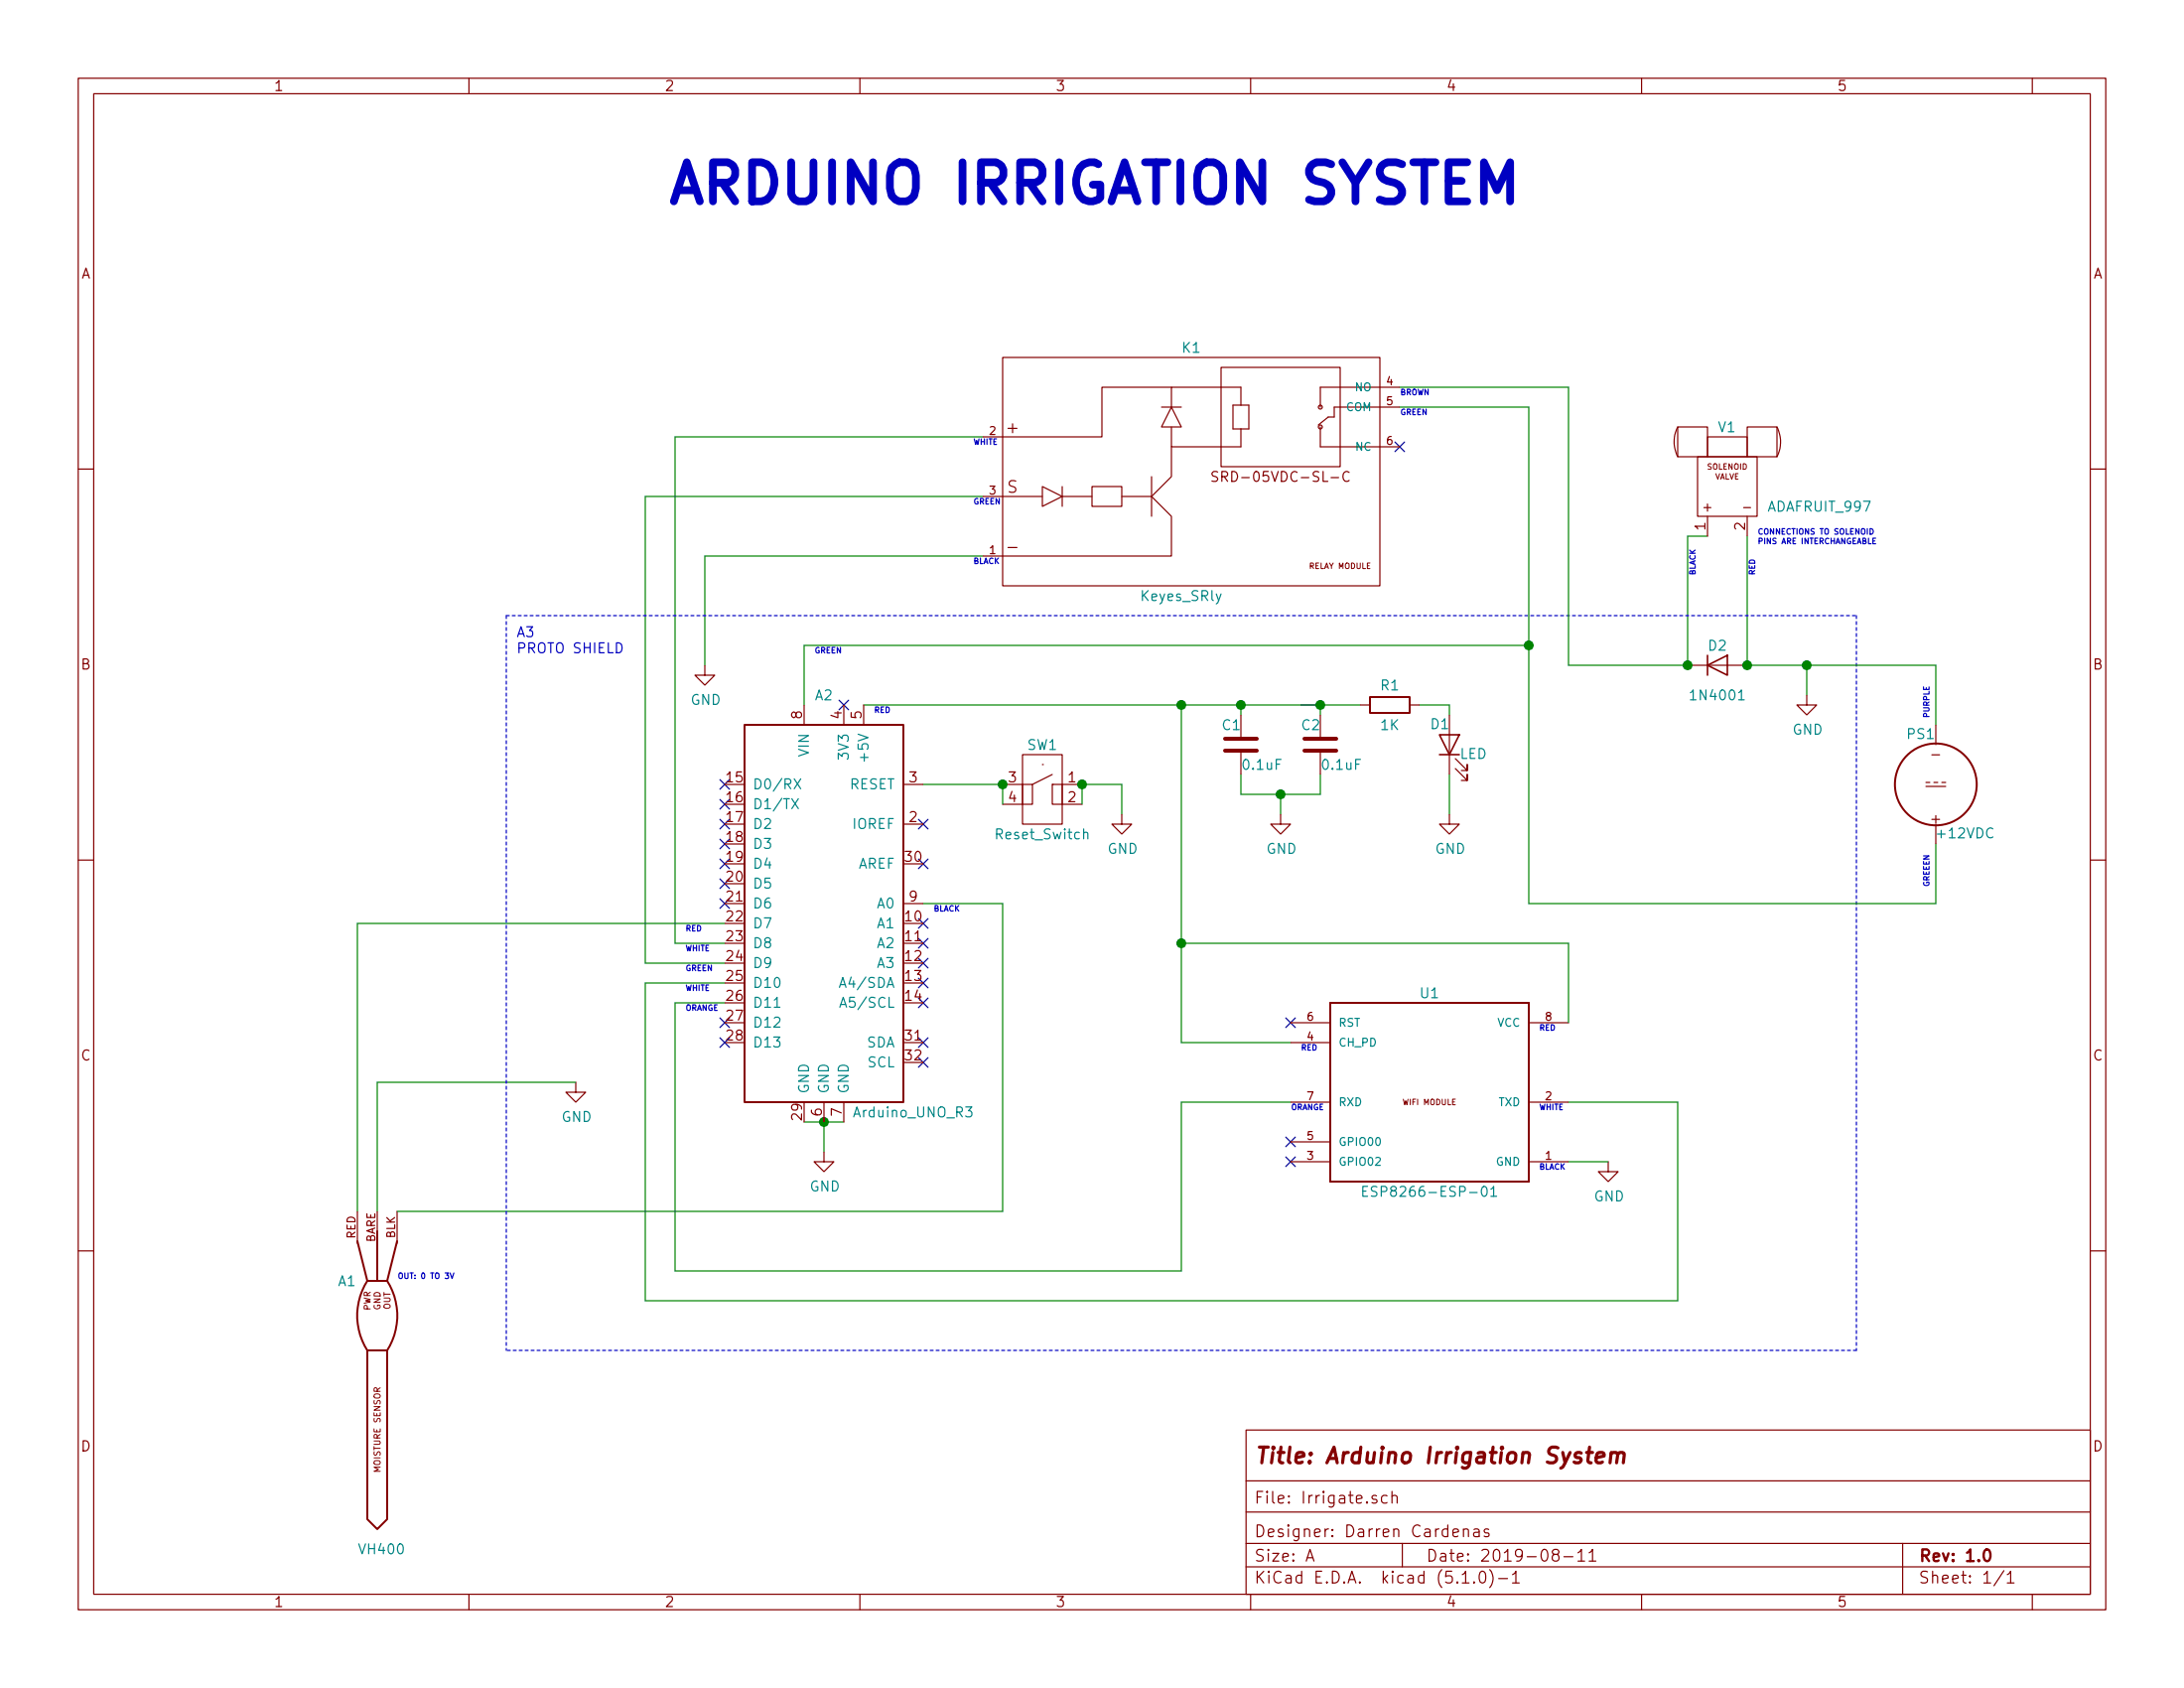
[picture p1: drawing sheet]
<svg xmlns="http://www.w3.org/2000/svg" width="279mm" height="216mm" viewBox="0 0 279 216" stroke-linecap="round" stroke-linejoin="round" font-family="sans-serif">
<g fill="none" stroke="#840000" stroke-width=".15">
<path d="M10 10h259.4v195.9h-259.4zM12 12h255.4v191.9h-255.4zM60 10v2M110 10v2M160 10v2M210 10v2M260 10v2M10 60h2M128.3 45.7h48.2v29.2h-48.2zM148.6 52.1h2.5M149.9 54.6v2.6h8.8v-2.3M149.9 52.1l1.2 2.5h-2.5z"/>
<path d="M149.9 49.5h-8.9v6.4h-15.3M149.9 57.2v3.8l-2.6 2.5 2.6 2.5v5.1h-24.2M156.2 47h15.2v12.7h-15.2zM157.7 51.8h2.1v3.1h-2.1zM158.7 51.8v-2.3h-8.8v2.6M168.9 54.6v2.6h10.2M179.1 49.5h-10.2v2.6M179.1 52.1h-8.4v1.2h-.8l-1.2 1.1M214.6 54.6h3.8v3.8h-3.8zM214.6 54.6a4.2 4.2 0 0 0 0 3.8M217.2 58.4h7.6v7.6h-7.6zM218.4 55.9h5.1v2.5h-5.1z"/>
<path d="M223.5 54.6h3.8v3.8h-3.8zM227.3 54.6a4.1 4.1 0 0 1 0 3.8M267.4 60h2M125.7 63.5h7.6M133.3 62.2l2.6 1.3-2.6 1.3zM135.9 62.2v2.6M135.9 63.5h3.8M139.7 62.2h3.8v2.6h-3.8zM143.5 63.5h3.8M147.3 61v5M155.8 60.4l-.5-.1-.2 .1a.29 .29 0 0 0 0 .3 .29 .29 0 0 0 .2 .2l.4 .2a.28 .28 0 0 1 .1 .3 .28 .28 0 0 1-.3 .2l-.5-.1M172.6 60.4a.51 .51 0 0 0-.6 0 .51 .51 0 0 0-.2 .6 .46 .46 0 0 0 .3 .5 .46 .46 0 0 0 .5-.1"/>
<path d="M218.4 66v2.6M223.5 66v2.6M90.2 85.1v1.3h1.2l-1.2 1.2-1.3-1.2h1.3M102.9 90.2v2.5M107.9 90.2v2.5M110.5 90.2v2.5M130.8 96.5h5.1v8.9h-5.1zM133.3 97.8h.1M134.6 99.1l-2.5 1.2M158.7 91.4v2.8M158.7 96.3v2.8M168.9 91.4v2.8"/>
<path d="M168.9 96.3v2.8M174 90.2h1.3M180.3 90.2h1.3M185.4 91.4v7.7M186.2 98.3l1.5 1.5v-.7v.7h-.8M186.2 97l1.5 1.6v-.8v.8h-.8M215.9 85.1h7.6M231.1 88.9v1.3h1.3l-1.3 1.2-1.2-1.2h1.2M247.6 92.7v2.6M10 110h2M115.6 105.4h2.5M115.6 100.3h2.5"/>
<path d="M115.6 115.6h2.5M128.3 100.3h2.5M128.3 102.9h2.5M130.8 100.3h1.3v2.6h-1.3M130.8 100.3v2.6M134.6 100.3h.1M135.9 100.3h-1.3v2.6h1.3M135.9 100.3h2.5M135.9 100.3v2.6M135.9 102.9h2.5M143.5 104.1v1.3h1.3l-1.3 1.3-1.3-1.3h1.3M163.8 104.1v1.3h1.3l-1.3 1.3-1.2-1.3h1.2"/>
<path d="M185.4 104.1v1.3h1.3l-1.3 1.3-1.3-1.3h1.3M246.4 100.6h2.5M246.4 100.1h.5M247.4 100.1h.5M247.6 105.4v2.6M248.4 100.1h.5M267.4 110h2M73.7 138.4v1.3h1.2l-1.2 1.3-1.3-1.3h1.3M165.1 133.4h5.1M165.1 130.8h5.1M195.6 130.8h5.1M10 160h2"/>
<path d="M45.7 154.9v4.1M48.3 154.9v4.1M50.8 154.9v4.1M105.4 147.3v1.3h1.3l-1.3 1.3-1.3-1.3h1.3M105.4 141v2.5M107.9 141v2.5M165.1 148.6h5.1M165.1 141h5.1M165.1 146.1h5.1M195.6 148.6h5.1M195.6 141h5.1M205.7 148.6v1.3h1.3l-1.3 1.2-1.2-1.2h1.2"/>
<path d="M267.4 160h2M159.4 182.9h108v21h-108zM159.4 197.4h108M159.4 193.4h108M159.4 189.4h108M167.1 199.7l.5-1.5 .5 1.5M167.2 199.2h.8M176.1 191.3a.37 .37 0 0 0-.6 .2 .54 .54 0 0 0 .6 .3l.1 .2-.1 .2-.2 .1-.4-.1M177.4 191.3h-.4l-.3 .2 .1 .6 .2 .2 .4-.1M178.1 191.4a.41 .41 0 0 1 .6 .1v.8M178.1 190.8v1.5M179.4 197.4v3"/>
<path d="M185.9 196.1l.7-.2-.1-.3h-.4l-.2 .2 .1 .7h.1h.4M187.2 195.7a.39 .39 0 0 1 .7 .1v.7M187.2 195.6v.9M188.6 195.6h.1h.5v.2v.7M189.2 195.9l-.5 .1a.29 .29 0 0 0-.2 .3 .29 .29 0 0 0 .2 .2h.5M190.4 195.6h-.3l-.2 .2v.2l.5 .1v.4h-.1h-.4M198.9 198.8l-.2-.1-.1-.2a.48 .48 0 0 1 .7-.3l.1 .3-.1 .3-.6 .1a.48 .48 0 0 0 0 .6 .51 .51 0 0 0 .7 0 .48 .48 0 0 0-.2-.7M200.1 199.1h1.1M201.9 198.6l.4-.4v1.5M201.9 199.7h.8M203.3 198.6l.4-.4v1.5M203.3 199.7h.9"/>
<path d="M243.4 197.4v6.5M60 203.9v2M110 203.9v2M159.4 200.4h108M160 203.9v2M187.1 202.5h.8M188.6 202.3v.1v.1l-.1-.1 .1-.1v.2M189.4 201.1a.37 .37 0 0 1 .3-.1 .37 .37 0 0 1 .3 .2 1.26 1.26 0 0 1-.1 1.2 .34 .34 0 0 1-.6-.2 1.35 1.35 0 0 1 .1-1.1zM190.6 200.8a1.71 1.71 0 0 1 0 2.2M191.7 201.9h1.2M193.5 201.4l.3-.2 .1-.2v1.5M193.5 202.5h.9"/>
<path d="M210 203.9v2M256.4 200.9l-1.3 1.9M256.8 201.4l.4-.4v1.5M256.8 202.5h.9M260 203.9v2"/>
<circle cx="168.9" cy="52.1" r=".25"/>
<circle cx="168.9" cy="54.6" r=".25"/>
</g>
<path d="M253.9 198.3a.35 .35 0 0 1 .4-.1 .35 .35 0 0 1 .3 .3 .88 .88 0 0 1-.3 1.2h-.2a.9 .9 0 0 1-.2-1.4z" fill="none" stroke="#840000" stroke-width=".3"/>
<path d="M203 185.8h.7M203.4 185.1l-.3 1.7 .1 .2 .4 .1M204.2 186.4l1-.2v-.3l-.6-.1-.2 .1-.1 .2-.1 .7v.2l.2 .1h.4l.2-.1M206.1 186a.63 .63 0 0 1 .8-.1l.1 .2-.2 1M206.1 185.8l-.1 1.3M207 186.1l.1-.2 .2-.1 .4 .1v1.2" fill="none" stroke="#840000" stroke-width=".41"/>
<path d="M184.1 94h2.6l-1.3 2.5zM184.1 96.5h2.6M218.4 85.1l2.6-1.3v2.6zM218.4 83.8v2.6" fill="none" stroke="#840000" stroke-width=".2"/>
<g fill="none" stroke="#008484" stroke-width=".15">
<path d="M101.6 99.6l.8 1.3M102.4 99.6l-.8 1.3M222.4 89.5h.7M101.3 102.2l.8 1.2M102.1 102.2l-.8 1.2M138.6 106.6a.3 .3 0 0 1 .6 0v.7M107.4 126.3l.4-1.3 .4 1.3M107.4 128.8l.5-1.2 .4 1.2M107.6 128.5h.6M123.5 141.6h.8l-.4 .5 .4 .1v.4l-.2 .2h-.4l-.2-.1M174.3 152.3h.5M175 151.7h-.7v1.3h.7"/>
<path d="M190.7 152.1l.4-.4v1.3M190.7 153h.8"/>
</g>
<g fill="none" stroke="#008400" stroke-width=".15">
<path d="M125.7 55.9h-39.3v64.8h6.3M179.1 52.1h16.5v63.5h52v-7.6M179.1 49.5h21.6v35.6h15.2v-16.5h2.5M125.7 63.5h-43.2v59.7h10.2M125.7 71.1h-35.5v14M223.5 68.6v16.5h24.1v7.6M110.5 90.2h63.5M151.1 90.2v43.2h14M158.7 99.1v2.5h10.2v-2.5M158.7 90.2v1.2M168.9 90.2v1.2M181.6 90.2h3.8v1.2"/>
<path d="M185.4 99.1v5M195.6 82.6h-92.7v7.6M231.1 85.1v3.8M92.7 118.1h-47v36.8M118.1 115.6h10.2v39.3h-77.5M118.1 100.3h10.2v2.6M138.4 102.9v-2.6h5.1v3.8M163.8 101.6v2.5M73.7 138.4h-25.4v16.5M92.7 128.3h-6.3v34.3h64.7v-21.6h14M92.7 125.7h-10.2v40.7h132.1v-25.4h-13.9M151.1 120.7h49.6v10.1"/>
<path d="M102.9 143.5h5M105.4 143.5v3.8M200.7 148.6h5"/>
</g>
<g fill="none" stroke="#000084" stroke-width=".15">
<path d="M178.5 56.5l1.2 1.3M179.7 56.5l-1.2 1.3M92.1 99.7l1.2 1.2M93.3 99.7l-1.2 1.2M107.3 89.6l1.3 1.2M108.6 89.6l-1.3 1.2M92.1 115l1.2 1.2M92.1 112.4l1.2 1.2M92.1 109.9l1.2 1.2M92.1 107.3l1.2 1.3M92.1 104.8l1.2 1.2M92.1 102.3l1.2 1.2"/>
<path d="M93.3 104.8l-1.2 1.2M93.3 115l-1.2 1.2M93.3 112.4l-1.2 1.2M93.3 109.9l-1.2 1.2M93.3 107.3l-1.2 1.3M93.3 102.3l-1.2 1.2M117.5 117.5l1.2 1.2M117.5 109.9l1.2 1.2M117.5 104.8l1.2 1.2M118.7 117.5l-1.2 1.2M118.7 109.9l-1.2 1.2M118.7 104.8l-1.2 1.2"/>
<path d="M92.1 130.2l1.2 1.2M92.1 132.7l1.2 1.3M93.3 130.2l-1.2 1.2M93.3 132.7l-1.2 1.3M117.5 120l1.2 1.3M117.5 122.6l1.2 1.2M117.5 125.1l1.2 1.2M117.5 127.7l1.2 1.2M117.5 132.7l1.2 1.3M117.5 135.3l1.2 1.2M118.7 120l-1.2 1.3M118.7 122.6l-1.2 1.2"/>
<path d="M118.7 125.1l-1.2 1.2M118.7 127.7l-1.2 1.2M118.7 132.7l-1.2 1.3M118.7 135.3l-1.2 1.2M164.5 130.2l1.2 1.2M165.7 130.2l-1.2 1.2M164.5 145.4l1.2 1.3M164.5 148l1.2 1.2M165.7 145.4l-1.2 1.3M165.7 148l-1.2 1.2"/>
</g>
<path d="M239.2 67.6a.36 .36 0 0 1 .5 .4 .36 .36 0 0 1-.5 .3zM57.6 162.8l.2 .7 .3-.7" fill="none" stroke="#0000c2" stroke-width=".15"/>
<g fill="#008400" stroke="#008400" stroke-width=".25">
<circle cx="105.4" cy="143.5" r=".51"/>
<circle cx="128.3" cy="100.3" r=".51"/>
<circle cx="151.1" cy="90.2" r=".51"/>
<circle cx="168.9" cy="90.2" r=".51"/>
<circle cx="158.8" cy="90.2" r=".51"/>
<circle cx="163.8" cy="101.6" r=".51"/>
<circle cx="138.4" cy="100.3" r=".51"/>
<circle cx="223.5" cy="85.1" r=".51"/>
<circle cx="215.9" cy="85.1" r=".51"/>
<circle cx="231.1" cy="85.1" r=".51"/>
<circle cx="195.6" cy="82.6" r=".51"/>
<circle cx="151.1" cy="120.7" r=".51"/>
</g>
<g fill="none" stroke="#840000" stroke-width=".25">
<path d="M95.2 92.7h20.4v48.3h-20.4zM175.3 89.2h5v2h-5zM170.2 128.3h25.4v22.8h-25.4zM45.7 158.8l1.3 5M48.3 157.5v6.3M50.8 158.8l-1.3 5M47 163.8a8.2 8.2 0 0 0 0 8.9M47 172.7v21.6l1.3 1.3 1.2-1.3v-21.6M47 172.7h2.5M47 163.8h2.5M49.5 163.8a8.2 8.2 0 0 1 0 8.9"/>
<circle cx="247.6" cy="100.3" r="5.2"/>
</g>
<path d="M189.8 25.8v-5l1.7 3.5 1.7-3.5v5" fill="none" stroke="#0000c2" stroke-width=".99"/>
<path d="M156.7 96h4.1M156.7 94.5h4.1M166.9 96h4M166.9 94.5h4" fill="none" stroke="#840000" stroke-width=".51"/>
<path d="M64.8 78.7v94M64.8 78.7h172.7M237.5 78.7v94M237.5 172.7h-172.7" fill="none" stroke="#0000c2" stroke-width=".15" stroke-dasharray=".4 .4"/>
<text font-size="7" fill="#0000c2" x="85.1" y="26">ARDUINO IRRIGATION SYSTEM</text>
<text font-size="2.8" fill="#840000" x="160.4" y="187.2">Title: Arduino Irrigation System</text>
<g font-size="2.1" fill="#840000">
<text x="128.9" y="55.4">+</text>
<text x="128.9" y="63">S</text>
<text x="129.2" y="70.7">-</text>
<text x="160.4" y="196.6">Designer: Darren Cardenas</text>
<text x="160.4" y="192.3">File: Irrigate.sch</text>
<text x="160.4" y="202.5">KiCad E.D.A. kicad (5.1.0)-1</text>
<text x="160.4" y="199.7">Size: A</text>
<text x="182.4" y="199.7">Date: 2019-08-11</text>
<text x="245.4" y="199.7">Rev: 1.0</text>
<text x="245.4" y="202.5">Sheet: 1/1</text>
</g>
<g font-size="1.8" fill="#840000">
<text x="35" y="11.6">1</text>
<text x="85" y="11.6">2</text>
<text x="135" y="11.6">3</text>
<text x="185" y="11.6">4</text>
<text x="235" y="11.6">5</text>
<text x="10.4" y="35.6">A</text>
<text x="267.8" y="35.6">A</text>
<text x="156.5" y="61.6">SRD-05VDC-SL-C</text>
<text x="218.2" y="67.8" transform="rotate(-90 218.2 67.8)">1</text>
<text x="223.3" y="67.8" transform="rotate(-90 223.3 67.8)">2</text>
<text x="10.4" y="85.6">B</text>
<text x="267.8" y="85.6">B</text>
<text x="102.6" y="91.9" transform="rotate(-90 102.6 91.9)">8</text>
<text x="107.7" y="91.9" transform="rotate(-90 107.7 91.9)">4</text>
<text x="110.2" y="91.9" transform="rotate(-90 110.2 91.9)">5</text>
<text x="93" y="100.1">15</text>
<text x="116.4" y="100.1">3</text>
<text x="129.1" y="100.1">3</text>
<text x="136.7" y="100.1">1</text>
<text x="247.4" y="97.1">-</text>
<text x="93" y="102.6">16</text>
<text x="93" y="105.2">17</text>
<text x="93" y="107.7">18</text>
<text x="116.4" y="105.2">2</text>
<text x="129.1" y="102.6">4</text>
<text x="136.7" y="102.6">2</text>
<text x="247.1" y="105.4">+</text>
<text x="93" y="110.2">19</text>
<text x="93" y="112.8">20</text>
<text x="115.9" y="110.2">30</text>
<text x="93" y="115.3">21</text>
<text x="93" y="117.9">22</text>
<text x="115.9" y="117.9">10</text>
<text x="116.4" y="115.3">9</text>
<text x="93" y="120.4">23</text>
<text x="93" y="122.9">24</text>
<text x="93" y="125.5">25</text>
<text x="115.9" y="120.4">11</text>
<text x="115.9" y="122.9">12</text>
<text x="115.9" y="125.5">13</text>
<text x="93" y="128">26</text>
<text x="93" y="130.6">27</text>
<text x="115.9" y="128">14</text>
<text x="10.4" y="135.6">C</text>
<text x="93" y="133.1">28</text>
<text x="115.9" y="133.1">31</text>
<text x="115.9" y="135.6">32</text>
<text x="267.8" y="135.6">C</text>
<text x="102.6" y="143.2" transform="rotate(-90 102.6 143.2)">29</text>
<text x="105.2" y="142.7" transform="rotate(-90 105.2 142.7)">6</text>
<text x="107.7" y="142.7" transform="rotate(-90 107.7 142.7)">7</text>
<text x="10.4" y="185.6">D</text>
<text x="267.8" y="185.6">D</text>
<text x="35" y="205.5">1</text>
<text x="85" y="205.5">2</text>
<text x="135" y="205.5">3</text>
<text x="185" y="205.5">4</text>
<text x="235" y="205.5">5</text>
</g>
<g font-size="1.8" fill="#008484">
<text x="151.3" y="45.1">K1</text>
<text x="219.9" y="55.3">V1</text>
<text x="226.3" y="65.5">ADAFRUIT_997</text>
<text x="146.1" y="76.9">Keyes_SRly</text>
<text x="218.6" y="83.2">D2</text>
<text x="104.3" y="89.6">A2</text>
<text x="176.7" y="88.3">R1</text>
<text x="216.6" y="89.6">1N4001</text>
<text x="88.3" y="90.2">GND</text>
<text x="131.4" y="95.9">SW1</text>
<text x="156.4" y="93.4">C1</text>
<text x="166.6" y="93.4">C2</text>
<text x="176.7" y="93.4">1K</text>
<text x="183.1" y="93.3">D1</text>
<text x="229.3" y="94">GND</text>
<text x="244" y="94.5">PS1</text>
<text x="96.3" y="101">D0/RX</text>
<text x="103.5" y="96.7" transform="rotate(-90 103.5 96.7)">VIN</text>
<text x="108.6" y="96.9" transform="rotate(-90 108.6 96.9)">3V3</text>
<text x="108.7" y="101">RESET</text>
<text x="111.1" y="96.9" transform="rotate(-90 111.1 96.9)">+5V</text>
<text x="159.1" y="98.5">0.1uF</text>
<text x="169.3" y="98.5">0.1uF</text>
<text x="186.7" y="97.1">LED</text>
<text x="96.3" y="103.5">D1/TX</text>
<text x="96.3" y="106">D2</text>
<text x="109.1" y="106">IOREF</text>
<text x="127.6" y="107.4">Reset_Switch</text>
<text x="248" y="107.2">+12VDC</text>
<text x="96.3" y="108.6">D3</text>
<text x="96.3" y="111.1">D4</text>
<text x="96.3" y="113.7">D5</text>
<text x="109.7" y="111.1">AREF</text>
<text x="141.7" y="109.2">GND</text>
<text x="162" y="109.2">GND</text>
<text x="183.6" y="109.2">GND</text>
<text x="96.3" y="116.2">D6</text>
<text x="96.3" y="118.7">D7</text>
<text x="112.3" y="118.7">A1</text>
<text x="112.3" y="116.2">A0</text>
<text x="96.3" y="121.3">D8</text>
<text x="96.3" y="123.8">D9</text>
<text x="112.3" y="121.3">A2</text>
<text x="112.3" y="123.8">A3</text>
<text x="96.3" y="126.4">D10</text>
<text x="96.3" y="128.9">D11</text>
<text x="96.3" y="131.4">D12</text>
<text x="108.1" y="126.4">A4/SDA</text>
<text x="108.3" y="128.9">A5/SCL</text>
<text x="181.8" y="127.7">U1</text>
<text x="96.3" y="134">D13</text>
<text x="110.8" y="134">SDA</text>
<text x="111" y="136.5">SCL</text>
<text x="71.8" y="143.5">GND</text>
<text x="103.5" y="140" transform="rotate(-90 103.5 140)">GND</text>
<text x="106" y="140" transform="rotate(-90 106 140)">GND</text>
<text x="108.6" y="140" transform="rotate(-90 108.6 140)">GND</text>
<text x="109.4" y="142.9">Arduino_UNO_R3</text>
<text x="103.6" y="152.4">GND</text>
<text x="175.8" y="153.1">ESP8266-ESP-01</text>
<text x="203.9" y="153.7">GND</text>
<text x="43.3" y="164.5">A1</text>
<text x="46.1" y="198.8">VH400</text>
</g>
<g font-size="1.8" fill="#0000c2">
<text x="66" y="81.5">A3</text>
<text x="66" y="83.6">PROTO SHIELD</text>
</g>
<g font-size="1.7" fill="#840000">
<text x="218" y="65.4">+</text>
<text x="223.2" y="65.4">-</text>
</g>
<g font-size="1.4" fill="#008484">
<text x="172.2" y="52.6">COM</text>
<text x="173.4" y="50">NO</text>
<text x="173.5" y="57.7">NC</text>
<text x="171.2" y="131.3">RST</text>
<text x="191.6" y="131.3">VCC</text>
<text x="171.2" y="133.9">CH_PD</text>
<text x="171.2" y="141.5">RXD</text>
<text x="191.7" y="141.5">TXD</text>
<text x="171.2" y="149.1">GPIO02</text>
<text x="171.2" y="146.6">GPIO00</text>
<text x="191.4" y="149.1">GND</text>
</g>
<g font-size="1.4" fill="#840000">
<text x="177.4" y="49.3">4</text>
<text x="177.4" y="51.8">5</text>
<text x="126.6" y="55.6">2</text>
<text x="177.4" y="56.9">6</text>
<text x="126.6" y="63.2">3</text>
<text x="126.6" y="70.9">1</text>
<text x="167.3" y="130.6">6</text>
<text x="197.7" y="130.6">8</text>
<text x="167.3" y="133.1">4</text>
<text x="167.3" y="140.7">7</text>
<text x="197.7" y="140.7">2</text>
<text x="167.3" y="148.3">3</text>
<text x="167.3" y="145.8">5</text>
<text x="197.7" y="148.3">1</text>
<text x="45.5" y="158.5" transform="rotate(-90 45.5 158.5)">RED</text>
<text x="48" y="159" transform="rotate(-90 48 159)">BARE</text>
<text x="50.5" y="158.4" transform="rotate(-90 50.5 158.4)">BLK</text>
</g>
<g font-size="1.1" fill="#840000">
<text x="47.4" y="167.6" transform="rotate(-90 47.4 167.6)">PWR</text>
<text x="48.7" y="167.6" transform="rotate(-90 48.7 167.6)">GND</text>
<text x="49.9" y="167.5" transform="rotate(-90 49.9 167.5)">OUT</text>
<text x="48.7" y="188.2" transform="rotate(-90 48.7 188.2)">MOISTURE SENSOR</text>
</g>
<g font-size="1" fill="#0000c2">
<text x="179.1" y="53.1">GREEN</text>
<text x="179.1" y="50.5">BROWN</text>
<text x="124.5" y="56.9">WHITE</text>
<text x="124.5" y="64.5">GREEN</text>
<text x="224.8" y="68.4">CONNECTIONS TO SOLENOID</text>
<text x="224.8" y="69.6">PINS ARE INTERCHANGEABLE</text>
<text x="124.5" y="72.1">BLACK</text>
<text x="216.9" y="73.7" transform="rotate(-90 216.9 73.7)">BLACK</text>
<text x="224.5" y="73.7" transform="rotate(-90 224.5 73.7)">RED</text>
<text x="104.1" y="83.6">GREEN</text>
<text x="111.8" y="91.2">RED</text>
<text x="246.8" y="91.6" transform="rotate(-90 246.8 91.6)">PURPLE</text>
<text x="246.8" y="113.4" transform="rotate(-90 246.8 113.4)">GREEEN</text>
<text x="87.6" y="119.1">RED</text>
<text x="119.4" y="116.6">BLACK</text>
<text x="87.6" y="121.7">WHITE</text>
<text x="87.6" y="124.2">GREEN</text>
<text x="87.6" y="129.3">ORANGE</text>
<text x="87.6" y="126.7">WHITE</text>
<text x="196.8" y="131.8">RED</text>
<text x="166.4" y="134.4">RED</text>
<text x="165.1" y="142">ORANGE</text>
<text x="196.8" y="142">WHITE</text>
<text x="196.8" y="149.6">BLACK</text>
<text x="50.8" y="163.6">OUT: 0 TO 3V</text>
</g>
<g font-size="1" fill="#840000">
<text x="218.4" y="60.1">SOLENOID</text>
<text x="219.3" y="61.3">VALVE</text>
<text x="167.5" y="72.8">RELAY MODULE</text>
<text x="179.6" y="141.4">WIFI MODULE</text>
</g>
</svg>
